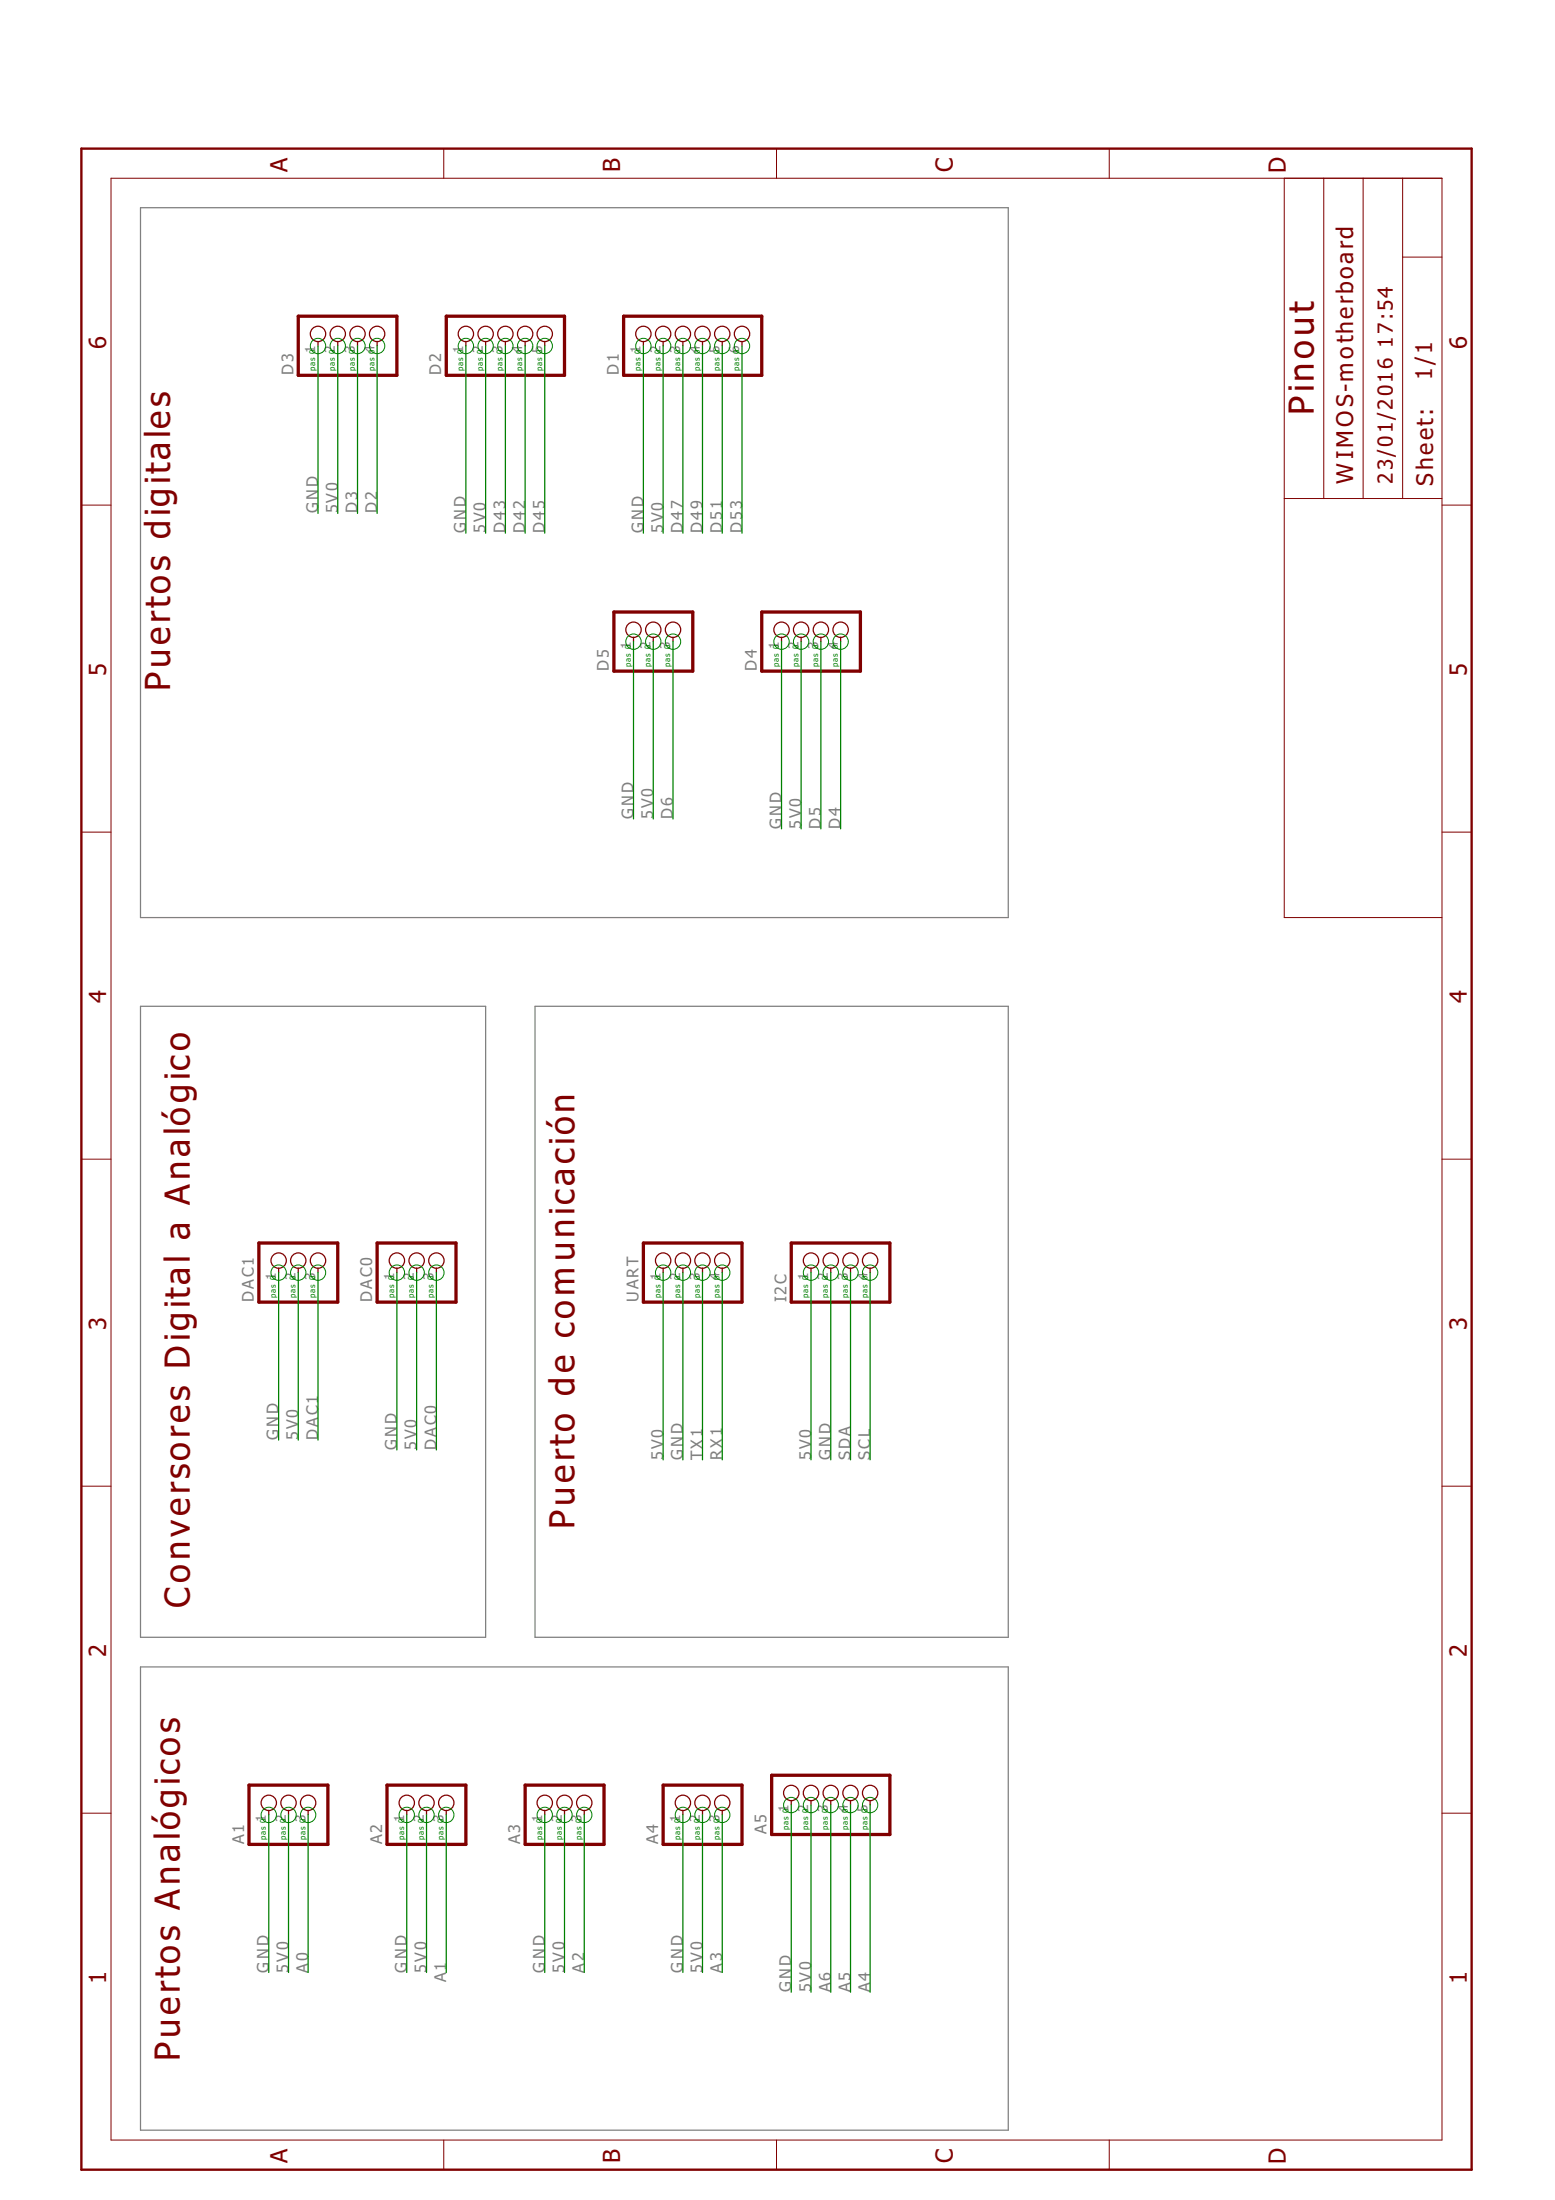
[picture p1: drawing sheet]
<svg xmlns="http://www.w3.org/2000/svg" width="210mm" height="297mm" viewBox="0 0 210 297" stroke-linecap="round" stroke-linejoin="round" font-family="sans-serif">
<g fill="none" stroke="#800000" stroke-width=".44">
<path d="M40.3 42.7h13.3v8h-13.3zM60.2 42.7h16v8h-16zM84.2 42.7h18.6v8h-18.6zM82.9 82.6h10.6v8h-10.6zM102.8 82.6h13.3v8h-13.3zM34.9 167.8h10.7v8h-10.7zM50.9 167.8h10.7v8h-10.7zM86.8 167.8h13.4v8h-13.4zM106.8 167.8h13.3v8h-13.3zM104.2 239.7h15.9v8h-15.9zM33.6 241h10.7v8h-10.7zM52.2 241h10.7v8h-10.7z"/>
<path d="M70.9 241h10.6v8h-10.6zM89.5 241h10.7v8h-10.7z"/>
</g>
<g fill="none" stroke="#800000" stroke-width=".17">
<path d="M42.9 46.1v.6M45.6 46.1v.6M48.3 46.1v.6M50.9 46.1v.6M62.9 46.1v.6M65.6 46.1v.6M68.2 46.1v.6M70.9 46.1v.6M73.5 46.1v.6M86.8 46.1v.6M89.5 46.1v.6M92.2 46.1v.6"/>
<path d="M94.8 46.1v.6M97.5 46.1v.6M100.2 46.1v.6M85.5 86v.6M88.2 86v.6M90.8 86v.6M105.5 86v.6M108.1 86v.6M110.8 86v.6M113.5 86v.6M37.6 171.2v.6M40.3 171.2v.6"/>
<path d="M42.9 171.2v.6M53.6 171.2v.6M56.2 171.2v.6M58.9 171.2v.6M89.5 171.2v.6M92.2 171.2v.6M94.8 171.2v.6M97.5 171.2v.6M109.5 171.2v.6M112.1 171.2v.6M114.8 171.2v.6M117.5 171.2v.6"/>
<path d="M36.3 244.4v.6M38.9 244.4v.6M41.6 244.4v.6M54.9 244.4v.6M57.6 244.4v.6M60.2 244.4v.6M73.5 244.4v.6M76.2 244.4v.6M78.9 244.4v.6M92.2 244.4v.6M94.8 244.4v.6M97.5 244.4v.6"/>
<path d="M106.8 243.1v.6M109.5 243.1v.6M112.1 243.1v.6M114.8 243.1v.6M117.5 243.1v.6"/>
<circle cx="42.9" cy="45.1" r="1.04"/>
<circle cx="45.6" cy="45.1" r="1.04"/>
<circle cx="48.3" cy="45.1" r="1.04"/>
<circle cx="50.9" cy="45.1" r="1.04"/>
<circle cx="62.9" cy="45.1" r="1.04"/>
<circle cx="65.6" cy="45.1" r="1.04"/>
<circle cx="68.2" cy="45.1" r="1.04"/>
<circle cx="70.9" cy="45.1" r="1.04"/>
<circle cx="73.5" cy="45.1" r="1.04"/>
<circle cx="86.8" cy="45.1" r="1.04"/>
<circle cx="89.5" cy="45.1" r="1.04"/>
<circle cx="92.2" cy="45.1" r="1.04"/>
<circle cx="94.8" cy="45.1" r="1.04"/>
<circle cx="97.5" cy="45.1" r="1.04"/>
<circle cx="100.2" cy="45.1" r="1.04"/>
<circle cx="85.5" cy="85" r="1.04"/>
<circle cx="88.2" cy="85" r="1.04"/>
<circle cx="90.8" cy="85" r="1.04"/>
<circle cx="105.5" cy="85" r="1.04"/>
<circle cx="108.1" cy="85" r="1.04"/>
<circle cx="110.8" cy="85" r="1.04"/>
<circle cx="113.5" cy="85" r="1.04"/>
<circle cx="37.6" cy="170.2" r="1.04"/>
<circle cx="40.3" cy="170.2" r="1.04"/>
<circle cx="42.9" cy="170.2" r="1.04"/>
<circle cx="53.6" cy="170.2" r="1.04"/>
<circle cx="56.2" cy="170.2" r="1.04"/>
<circle cx="58.9" cy="170.2" r="1.04"/>
<circle cx="89.5" cy="170.2" r="1.04"/>
<circle cx="92.2" cy="170.2" r="1.04"/>
<circle cx="94.8" cy="170.2" r="1.04"/>
<circle cx="97.5" cy="170.2" r="1.04"/>
<circle cx="109.5" cy="170.2" r="1.04"/>
<circle cx="112.1" cy="170.2" r="1.04"/>
<circle cx="114.8" cy="170.2" r="1.04"/>
<circle cx="117.5" cy="170.2" r="1.04"/>
<circle cx="36.3" cy="243.4" r="1.04"/>
<circle cx="38.9" cy="243.4" r="1.04"/>
<circle cx="41.6" cy="243.4" r="1.04"/>
<circle cx="54.9" cy="243.4" r="1.04"/>
<circle cx="57.6" cy="243.4" r="1.04"/>
<circle cx="60.2" cy="243.4" r="1.04"/>
<circle cx="73.5" cy="243.4" r="1.04"/>
<circle cx="76.2" cy="243.4" r="1.04"/>
<circle cx="78.9" cy="243.4" r="1.04"/>
<circle cx="92.2" cy="243.4" r="1.04"/>
<circle cx="94.8" cy="243.4" r="1.04"/>
<circle cx="97.5" cy="243.4" r="1.04"/>
<circle cx="106.8" cy="242.1" r="1.04"/>
<circle cx="109.5" cy="242.1" r="1.04"/>
<circle cx="112.1" cy="242.1" r="1.04"/>
<circle cx="114.8" cy="242.1" r="1.04"/>
<circle cx="117.5" cy="242.1" r="1.04"/>
</g>
<g fill="none" stroke="#800000" stroke-width=".13">
<path d="M15 24.1h179.6v264.8h-179.6zM59.9 20.1v4M104.8 20.1v4M149.7 20.1v4M173.4 24.1v99.8h21.2M178.7 24.1v43.2M184 24.1v43.2M189.3 34.7h5.3M189.3 24.1v43.2M11 68.2h4M173.4 67.3h21.2M194.6 68.2h4"/>
<path d="M11 112.4h4M194.6 112.4h4M11 156.5h4M194.6 156.5h4M11 200.7h4M194.6 200.7h4M11 244.8h4M194.6 244.8h4M59.9 288.9v4M104.8 288.9v4M149.7 288.9v4"/>
</g>
<path d="M11 20.1h187.6v272.8h-187.6z" fill="none" stroke="#800000" stroke-width=".32"/>
<g fill="none" stroke="#008000" stroke-width=".13">
<circle cx="42.9" cy="46.7" r="1.04"/>
<circle cx="45.6" cy="46.7" r="1.04"/>
<circle cx="48.3" cy="46.7" r="1.04"/>
<circle cx="50.9" cy="46.7" r="1.04"/>
<circle cx="62.9" cy="46.7" r="1.04"/>
<circle cx="65.6" cy="46.7" r="1.04"/>
<circle cx="68.2" cy="46.7" r="1.04"/>
<circle cx="70.9" cy="46.7" r="1.04"/>
<circle cx="73.5" cy="46.7" r="1.04"/>
<circle cx="86.8" cy="46.7" r="1.04"/>
<circle cx="89.5" cy="46.7" r="1.04"/>
<circle cx="92.2" cy="46.7" r="1.04"/>
<circle cx="94.8" cy="46.7" r="1.04"/>
<circle cx="97.5" cy="46.7" r="1.04"/>
<circle cx="100.2" cy="46.7" r="1.04"/>
<circle cx="85.5" cy="86.6" r="1.04"/>
<circle cx="88.2" cy="86.6" r="1.04"/>
<circle cx="90.8" cy="86.6" r="1.04"/>
<circle cx="105.5" cy="86.6" r="1.04"/>
<circle cx="108.1" cy="86.6" r="1.04"/>
<circle cx="110.8" cy="86.6" r="1.04"/>
<circle cx="113.5" cy="86.6" r="1.04"/>
<circle cx="37.6" cy="171.8" r="1.04"/>
<circle cx="40.3" cy="171.8" r="1.04"/>
<circle cx="42.9" cy="171.8" r="1.04"/>
<circle cx="53.6" cy="171.8" r="1.04"/>
<circle cx="56.2" cy="171.8" r="1.04"/>
<circle cx="58.9" cy="171.8" r="1.04"/>
<circle cx="89.5" cy="171.8" r="1.04"/>
<circle cx="92.2" cy="171.8" r="1.04"/>
<circle cx="94.8" cy="171.8" r="1.04"/>
<circle cx="97.5" cy="171.8" r="1.04"/>
<circle cx="109.5" cy="171.8" r="1.04"/>
<circle cx="112.1" cy="171.8" r="1.04"/>
<circle cx="114.8" cy="171.8" r="1.04"/>
<circle cx="117.5" cy="171.8" r="1.04"/>
<circle cx="36.3" cy="245" r="1.04"/>
<circle cx="38.9" cy="245" r="1.04"/>
<circle cx="41.6" cy="245" r="1.04"/>
<circle cx="54.9" cy="245" r="1.04"/>
<circle cx="57.6" cy="245" r="1.04"/>
<circle cx="60.2" cy="245" r="1.04"/>
<circle cx="73.5" cy="245" r="1.04"/>
<circle cx="76.2" cy="245" r="1.04"/>
<circle cx="78.9" cy="245" r="1.04"/>
<circle cx="92.2" cy="245" r="1.04"/>
<circle cx="94.8" cy="245" r="1.04"/>
<circle cx="97.5" cy="245" r="1.04"/>
<circle cx="106.8" cy="243.7" r="1.04"/>
<circle cx="109.5" cy="243.7" r="1.04"/>
<circle cx="112.1" cy="243.7" r="1.04"/>
<circle cx="114.8" cy="243.7" r="1.04"/>
<circle cx="117.5" cy="243.7" r="1.04"/>
</g>
<g fill="none" stroke="#008000" stroke-width=".17">
<path d="M42.9 46.7v22.6M45.6 46.7v22.6M48.3 46.7v22.6M50.9 46.7v22.6M62.9 46.7v25.3M65.6 46.7v25.3M68.2 46.7v25.3M70.9 46.7v25.3M73.5 46.7v25.3M86.8 46.7v25.3M89.5 46.7v25.3M92.2 46.7v25.3"/>
<path d="M94.8 46.7v25.3M97.5 46.7v25.3M100.2 46.7v25.3M85.5 86.6v24M88.2 86.6v24M90.8 86.6v24M105.5 86.6v25.3M108.1 86.6v25.3M110.8 86.6v25.3M113.5 86.6v25.3M37.6 171.8v22.6M40.3 171.8v22.6"/>
<path d="M42.9 171.8v22.6M53.6 171.8v24M56.2 171.8v24M58.9 171.8v24M89.5 171.8v25.3M92.2 171.8v25.3M94.8 171.8v25.3M97.5 171.8v25.3M109.5 171.8v25.3M112.1 171.8v25.3M114.8 171.8v25.3M117.5 171.8v25.3"/>
<path d="M36.3 245v21.3M38.9 245v21.3M41.6 245v21.3M54.9 245v21.3M57.6 245v21.3M60.2 245v21.3M73.5 245v21.3M76.2 245v21.3M78.9 245v21.3M92.2 245v21.3M94.8 245v21.3M97.5 245v21.3"/>
<path d="M106.8 243.7v25.3M109.5 243.7v25.3M112.1 243.7v25.3M114.8 243.7v25.3M117.5 243.7v25.3"/>
</g>
<path d="M19 28h117.1v95.9h-117.1zM19 135.9h46.6v85.2h-46.6zM72.2 135.9h63.9v85.2h-63.9zM19 225.1h117.1v62.5h-117.1z" fill="none" stroke="#808080" stroke-width=".17"/>
<g font-size="5.6" fill="#800000">
<text x="177.4" y="56" transform="rotate(-90 177.4 56)">Pinout</text>
<text x="23" y="93.3" transform="rotate(-90 23 93.3)">Puertos digitales</text>
<text x="77.5" y="206.4" transform="rotate(-90 77.5 206.4)">Puerto de comunicación</text>
<text x="25.6" y="217.1" transform="rotate(-90 25.6 217.1)">Conversores Digital a Analógico</text>
<text x="24.3" y="278.3" transform="rotate(-90 24.3 278.3)">Puertos Analógicos</text>
</g>
<g font-size="3.9" fill="#800000">
<text x="38.8" y="23.2" transform="rotate(-90 38.8 23.2)">A</text>
<text x="83.7" y="23.2" transform="rotate(-90 83.7 23.2)">B</text>
<text x="128.6" y="23.2" transform="rotate(-90 128.6 23.2)">C</text>
<text x="173.6" y="23.4" transform="rotate(-90 173.6 23.4)">D</text>
<text x="14.3" y="47.2" transform="rotate(-90 14.3 47.2)">6</text>
<text x="198" y="47.2" transform="rotate(-90 198 47.2)">6</text>
<text x="14.3" y="91.3" transform="rotate(-90 14.3 91.3)">5</text>
<text x="198" y="91.3" transform="rotate(-90 198 91.3)">5</text>
<text x="14.3" y="135.5" transform="rotate(-90 14.3 135.5)">4</text>
<text x="198" y="135.5" transform="rotate(-90 198 135.5)">4</text>
<text x="14.3" y="179.6" transform="rotate(-90 14.3 179.6)">3</text>
<text x="198" y="179.6" transform="rotate(-90 198 179.6)">3</text>
<text x="14.3" y="223.8" transform="rotate(-90 14.3 223.8)">2</text>
<text x="198" y="223.8" transform="rotate(-90 198 223.8)">2</text>
<text x="14.3" y="267.9" transform="rotate(-90 14.3 267.9)">1</text>
<text x="198" y="267.9" transform="rotate(-90 198 267.9)">1</text>
<text x="38.8" y="292.1" transform="rotate(-90 38.8 292.1)">A</text>
<text x="83.7" y="292.1" transform="rotate(-90 83.7 292.1)">B</text>
<text x="128.6" y="292.1" transform="rotate(-90 128.6 292.1)">C</text>
<text x="173.6" y="292.2" transform="rotate(-90 173.6 292.2)">D</text>
</g>
<g font-size="3.7" fill="#800000">
<text x="193.3" y="51.3" transform="rotate(-90 193.3 51.3)">1/1</text>
<text x="182.7" y="65.3" transform="rotate(-90 182.7 65.3)">WIMOS-motherboard</text>
<text x="193.5" y="65.6" transform="rotate(-90 193.5 65.6)">Sheet:</text>
</g>
<g font-size="3.4" fill="#800000">
<text x="188" y="46.9" transform="rotate(-90 188 46.9)">17:54</text>
<text x="188" y="65.3" transform="rotate(-90 188 65.3)">23/01/2016</text>
</g>
<g font-size="2.6" fill="#808080">
<text x="39.6" y="50.7" transform="rotate(-90 39.6 50.7)">D3</text>
<text x="59.6" y="50.7" transform="rotate(-90 59.6 50.7)">D2</text>
<text x="83.5" y="50.7" transform="rotate(-90 83.5 50.7)">D1</text>
<text x="42.9" y="69.3" transform="rotate(-90 42.9 69.3)">GND</text>
<text x="45.6" y="69.3" transform="rotate(-90 45.6 69.3)">5V0</text>
<text x="48.3" y="69.3" transform="rotate(-90 48.3 69.3)">D3</text>
<text x="50.9" y="69.3" transform="rotate(-90 50.9 69.3)">D2</text>
<text x="62.9" y="72" transform="rotate(-90 62.9 72)">GND</text>
<text x="65.6" y="72" transform="rotate(-90 65.6 72)">5V0</text>
<text x="68.2" y="72" transform="rotate(-90 68.2 72)">D43</text>
<text x="70.9" y="72" transform="rotate(-90 70.9 72)">D42</text>
<text x="73.5" y="72" transform="rotate(-90 73.5 72)">D45</text>
<text x="86.9" y="72" transform="rotate(-90 86.9 72)">GND</text>
<text x="89.5" y="72" transform="rotate(-90 89.5 72)">5V0</text>
<text x="92.2" y="72" transform="rotate(-90 92.2 72)">D47</text>
<text x="94.8" y="72" transform="rotate(-90 94.8 72)">D49</text>
<text x="97.5" y="72" transform="rotate(-90 97.5 72)">D51</text>
<text x="100.2" y="72" transform="rotate(-90 100.2 72)">D53</text>
<text x="82.2" y="90.6" transform="rotate(-90 82.2 90.6)">D5</text>
<text x="102.2" y="90.6" transform="rotate(-90 102.2 90.6)">D4</text>
<text x="85.5" y="110.6" transform="rotate(-90 85.5 110.6)">GND</text>
<text x="88.2" y="110.6" transform="rotate(-90 88.2 110.6)">5V0</text>
<text x="90.8" y="110.6" transform="rotate(-90 90.8 110.6)">D6</text>
<text x="105.5" y="111.9" transform="rotate(-90 105.5 111.9)">GND</text>
<text x="108.1" y="111.9" transform="rotate(-90 108.1 111.9)">5V0</text>
<text x="110.8" y="111.9" transform="rotate(-90 110.8 111.9)">D5</text>
<text x="113.5" y="111.9" transform="rotate(-90 113.5 111.9)">D4</text>
<text x="34.3" y="175.8" transform="rotate(-90 34.3 175.8)">DAC1</text>
<text x="50.2" y="175.8" transform="rotate(-90 50.2 175.8)">DAC0</text>
<text x="86.2" y="175.8" transform="rotate(-90 86.2 175.8)">UART</text>
<text x="106.1" y="175.8" transform="rotate(-90 106.1 175.8)">I2C</text>
<text x="37.6" y="194.4" transform="rotate(-90 37.6 194.4)">GND</text>
<text x="40.3" y="194.4" transform="rotate(-90 40.3 194.4)">5V0</text>
<text x="42.9" y="194.4" transform="rotate(-90 42.9 194.4)">DAC1</text>
<text x="53.6" y="195.8" transform="rotate(-90 53.6 195.8)">GND</text>
<text x="56.2" y="195.8" transform="rotate(-90 56.2 195.8)">5V0</text>
<text x="58.9" y="195.8" transform="rotate(-90 58.9 195.8)">DAC0</text>
<text x="89.5" y="197.1" transform="rotate(-90 89.5 197.1)">5V0</text>
<text x="92.2" y="197.1" transform="rotate(-90 92.2 197.1)">GND</text>
<text x="94.8" y="197.1" transform="rotate(-90 94.8 197.1)">TX1</text>
<text x="97.5" y="197.1" transform="rotate(-90 97.5 197.1)">RX1</text>
<text x="109.5" y="197.1" transform="rotate(-90 109.5 197.1)">5V0</text>
<text x="112.1" y="197.1" transform="rotate(-90 112.1 197.1)">GND</text>
<text x="114.8" y="197.1" transform="rotate(-90 114.8 197.1)">SDA</text>
<text x="117.5" y="197.1" transform="rotate(-90 117.5 197.1)">SCL</text>
<text x="32.9" y="249" transform="rotate(-90 32.9 249)">A1</text>
<text x="51.6" y="249" transform="rotate(-90 51.6 249)">A2</text>
<text x="70.2" y="249" transform="rotate(-90 70.2 249)">A3</text>
<text x="88.8" y="249" transform="rotate(-90 88.8 249)">A4</text>
<text x="103.5" y="247.7" transform="rotate(-90 103.5 247.7)">A5</text>
<text x="36.3" y="266.3" transform="rotate(-90 36.3 266.3)">GND</text>
<text x="38.9" y="266.3" transform="rotate(-90 38.9 266.3)">5V0</text>
<text x="41.6" y="266.3" transform="rotate(-90 41.6 266.3)">A0</text>
<text x="54.9" y="266.3" transform="rotate(-90 54.9 266.3)">GND</text>
<text x="57.6" y="266.3" transform="rotate(-90 57.6 266.3)">5V0</text>
<text x="60.2" y="267.7" transform="rotate(-90 60.2 267.7)">A1</text>
<text x="73.5" y="266.3" transform="rotate(-90 73.5 266.3)">GND</text>
<text x="76.2" y="266.3" transform="rotate(-90 76.2 266.3)">5V0</text>
<text x="78.9" y="266.3" transform="rotate(-90 78.9 266.3)">A2</text>
<text x="92.2" y="266.3" transform="rotate(-90 92.2 266.3)">GND</text>
<text x="94.8" y="266.3" transform="rotate(-90 94.8 266.3)">5V0</text>
<text x="97.5" y="266.3" transform="rotate(-90 97.5 266.3)">A3</text>
<text x="106.8" y="269" transform="rotate(-90 106.8 269)">GND</text>
<text x="109.5" y="269" transform="rotate(-90 109.5 269)">5V0</text>
<text x="112.1" y="269" transform="rotate(-90 112.1 269)">A6</text>
<text x="114.8" y="269" transform="rotate(-90 114.8 269)">A5</text>
<text x="117.5" y="269" transform="rotate(-90 117.5 269)">A4</text>
</g>
<g font-size="2.2" fill="#808080">
<text x="42.6" y="47.7" transform="rotate(-90 42.6 47.7)">1</text>
<text x="45.2" y="47.7" transform="rotate(-90 45.2 47.7)">2</text>
<text x="47.9" y="47.7" transform="rotate(-90 47.9 47.7)">3</text>
<text x="50.5" y="47.7" transform="rotate(-90 50.5 47.7)">4</text>
<text x="62.5" y="47.7" transform="rotate(-90 62.5 47.7)">1</text>
<text x="65.2" y="47.7" transform="rotate(-90 65.2 47.7)">2</text>
<text x="67.8" y="47.7" transform="rotate(-90 67.8 47.7)">3</text>
<text x="70.5" y="47.7" transform="rotate(-90 70.5 47.7)">4</text>
<text x="73.2" y="47.7" transform="rotate(-90 73.2 47.7)">5</text>
<text x="86.5" y="47.7" transform="rotate(-90 86.5 47.7)">1</text>
<text x="89.1" y="47.7" transform="rotate(-90 89.1 47.7)">2</text>
<text x="91.8" y="47.7" transform="rotate(-90 91.8 47.7)">3</text>
<text x="94.5" y="47.7" transform="rotate(-90 94.5 47.7)">4</text>
<text x="97.1" y="47.7" transform="rotate(-90 97.1 47.7)">5</text>
<text x="99.8" y="47.7" transform="rotate(-90 99.8 47.7)">6</text>
<text x="85.1" y="87.6" transform="rotate(-90 85.1 87.6)">1</text>
<text x="87.8" y="87.6" transform="rotate(-90 87.8 87.6)">2</text>
<text x="90.5" y="87.6" transform="rotate(-90 90.5 87.6)">3</text>
<text x="105.1" y="87.6" transform="rotate(-90 105.1 87.6)">1</text>
<text x="107.8" y="87.6" transform="rotate(-90 107.8 87.6)">2</text>
<text x="110.4" y="87.6" transform="rotate(-90 110.4 87.6)">3</text>
<text x="113.1" y="87.6" transform="rotate(-90 113.1 87.6)">4</text>
<text x="37.2" y="172.8" transform="rotate(-90 37.2 172.8)">1</text>
<text x="39.9" y="172.8" transform="rotate(-90 39.9 172.8)">2</text>
<text x="42.6" y="172.8" transform="rotate(-90 42.6 172.8)">3</text>
<text x="53.2" y="172.8" transform="rotate(-90 53.2 172.8)">1</text>
<text x="55.9" y="172.8" transform="rotate(-90 55.9 172.8)">2</text>
<text x="58.5" y="172.8" transform="rotate(-90 58.5 172.8)">3</text>
<text x="89.1" y="172.8" transform="rotate(-90 89.1 172.8)">1</text>
<text x="91.8" y="172.8" transform="rotate(-90 91.8 172.8)">2</text>
<text x="94.5" y="172.8" transform="rotate(-90 94.5 172.8)">3</text>
<text x="97.1" y="172.8" transform="rotate(-90 97.1 172.8)">4</text>
<text x="109.1" y="172.8" transform="rotate(-90 109.1 172.8)">1</text>
<text x="111.8" y="172.8" transform="rotate(-90 111.8 172.8)">2</text>
<text x="114.4" y="172.8" transform="rotate(-90 114.4 172.8)">3</text>
<text x="117.1" y="172.8" transform="rotate(-90 117.1 172.8)">4</text>
<text x="106.4" y="244.7" transform="rotate(-90 106.4 244.7)">1</text>
<text x="109.1" y="244.7" transform="rotate(-90 109.1 244.7)">2</text>
<text x="111.8" y="244.7" transform="rotate(-90 111.8 244.7)">3</text>
<text x="114.4" y="244.7" transform="rotate(-90 114.4 244.7)">4</text>
<text x="117.1" y="244.7" transform="rotate(-90 117.1 244.7)">5</text>
<text x="35.9" y="246" transform="rotate(-90 35.9 246)">1</text>
<text x="38.6" y="246" transform="rotate(-90 38.6 246)">2</text>
<text x="41.2" y="246" transform="rotate(-90 41.2 246)">3</text>
<text x="54.5" y="246" transform="rotate(-90 54.5 246)">1</text>
<text x="57.2" y="246" transform="rotate(-90 57.2 246)">2</text>
<text x="59.9" y="246" transform="rotate(-90 59.9 246)">3</text>
<text x="73.2" y="246" transform="rotate(-90 73.2 246)">1</text>
<text x="75.8" y="246" transform="rotate(-90 75.8 246)">2</text>
<text x="78.5" y="246" transform="rotate(-90 78.5 246)">3</text>
<text x="91.8" y="246" transform="rotate(-90 91.8 246)">1</text>
<text x="94.5" y="246" transform="rotate(-90 94.5 246)">2</text>
<text x="97.1" y="246" transform="rotate(-90 97.1 246)">3</text>
</g>
<g font-size="1.3" fill="#008000">
<text x="42.6" y="50.1" transform="rotate(-90 42.6 50.1)">pas 0</text>
<text x="45.2" y="50.1" transform="rotate(-90 45.2 50.1)">pas 0</text>
<text x="47.9" y="50.1" transform="rotate(-90 47.9 50.1)">pas 0</text>
<text x="50.5" y="50.1" transform="rotate(-90 50.5 50.1)">pas 0</text>
<text x="62.5" y="50.1" transform="rotate(-90 62.5 50.1)">pas 0</text>
<text x="65.2" y="50.1" transform="rotate(-90 65.2 50.1)">pas 0</text>
<text x="67.8" y="50.1" transform="rotate(-90 67.8 50.1)">pas 0</text>
<text x="70.5" y="50.1" transform="rotate(-90 70.5 50.1)">pas 0</text>
<text x="73.2" y="50.1" transform="rotate(-90 73.2 50.1)">pas 0</text>
<text x="86.5" y="50.1" transform="rotate(-90 86.5 50.1)">pas 0</text>
<text x="89.1" y="50.1" transform="rotate(-90 89.1 50.1)">pas 0</text>
<text x="91.8" y="50.1" transform="rotate(-90 91.8 50.1)">pas 0</text>
<text x="94.5" y="50.1" transform="rotate(-90 94.5 50.1)">pas 0</text>
<text x="97.1" y="50.1" transform="rotate(-90 97.1 50.1)">pas 0</text>
<text x="99.8" y="50.1" transform="rotate(-90 99.8 50.1)">pas 0</text>
<text x="85.1" y="90" transform="rotate(-90 85.1 90)">pas 0</text>
<text x="87.8" y="90" transform="rotate(-90 87.8 90)">pas 0</text>
<text x="90.5" y="90" transform="rotate(-90 90.5 90)">pas 0</text>
<text x="105.1" y="90" transform="rotate(-90 105.1 90)">pas 0</text>
<text x="107.8" y="90" transform="rotate(-90 107.8 90)">pas 0</text>
<text x="110.4" y="90" transform="rotate(-90 110.4 90)">pas 0</text>
<text x="113.1" y="90" transform="rotate(-90 113.1 90)">pas 0</text>
<text x="37.2" y="175.2" transform="rotate(-90 37.2 175.2)">pas 0</text>
<text x="39.9" y="175.2" transform="rotate(-90 39.9 175.2)">pas 0</text>
<text x="42.6" y="175.2" transform="rotate(-90 42.6 175.2)">pas 0</text>
<text x="53.2" y="175.2" transform="rotate(-90 53.2 175.2)">pas 0</text>
<text x="55.9" y="175.2" transform="rotate(-90 55.9 175.2)">pas 0</text>
<text x="58.5" y="175.2" transform="rotate(-90 58.5 175.2)">pas 0</text>
<text x="89.1" y="175.2" transform="rotate(-90 89.1 175.2)">pas 0</text>
<text x="91.8" y="175.2" transform="rotate(-90 91.8 175.2)">pas 0</text>
<text x="94.5" y="175.2" transform="rotate(-90 94.5 175.2)">pas 0</text>
<text x="97.1" y="175.2" transform="rotate(-90 97.1 175.2)">pas 0</text>
<text x="109.1" y="175.2" transform="rotate(-90 109.1 175.2)">pas 0</text>
<text x="111.8" y="175.2" transform="rotate(-90 111.8 175.2)">pas 0</text>
<text x="114.4" y="175.2" transform="rotate(-90 114.4 175.2)">pas 0</text>
<text x="117.1" y="175.2" transform="rotate(-90 117.1 175.2)">pas 0</text>
<text x="35.9" y="248.4" transform="rotate(-90 35.9 248.4)">pas 0</text>
<text x="38.6" y="248.4" transform="rotate(-90 38.6 248.4)">pas 0</text>
<text x="41.2" y="248.4" transform="rotate(-90 41.2 248.4)">pas 0</text>
<text x="54.5" y="248.4" transform="rotate(-90 54.5 248.4)">pas 0</text>
<text x="57.2" y="248.4" transform="rotate(-90 57.2 248.4)">pas 0</text>
<text x="59.9" y="248.4" transform="rotate(-90 59.9 248.4)">pas 0</text>
<text x="73.2" y="248.4" transform="rotate(-90 73.2 248.4)">pas 0</text>
<text x="75.8" y="248.4" transform="rotate(-90 75.8 248.4)">pas 0</text>
<text x="78.5" y="248.4" transform="rotate(-90 78.5 248.4)">pas 0</text>
<text x="91.8" y="248.4" transform="rotate(-90 91.8 248.4)">pas 0</text>
<text x="94.5" y="248.4" transform="rotate(-90 94.5 248.4)">pas 0</text>
<text x="97.1" y="248.4" transform="rotate(-90 97.1 248.4)">pas 0</text>
<text x="106.4" y="247.1" transform="rotate(-90 106.4 247.1)">pas 0</text>
<text x="109.1" y="247.1" transform="rotate(-90 109.1 247.1)">pas 0</text>
<text x="111.8" y="247.1" transform="rotate(-90 111.8 247.1)">pas 0</text>
<text x="114.4" y="247.1" transform="rotate(-90 114.4 247.1)">pas 0</text>
<text x="117.1" y="247.1" transform="rotate(-90 117.1 247.1)">pas 0</text>
</g>
</svg>
